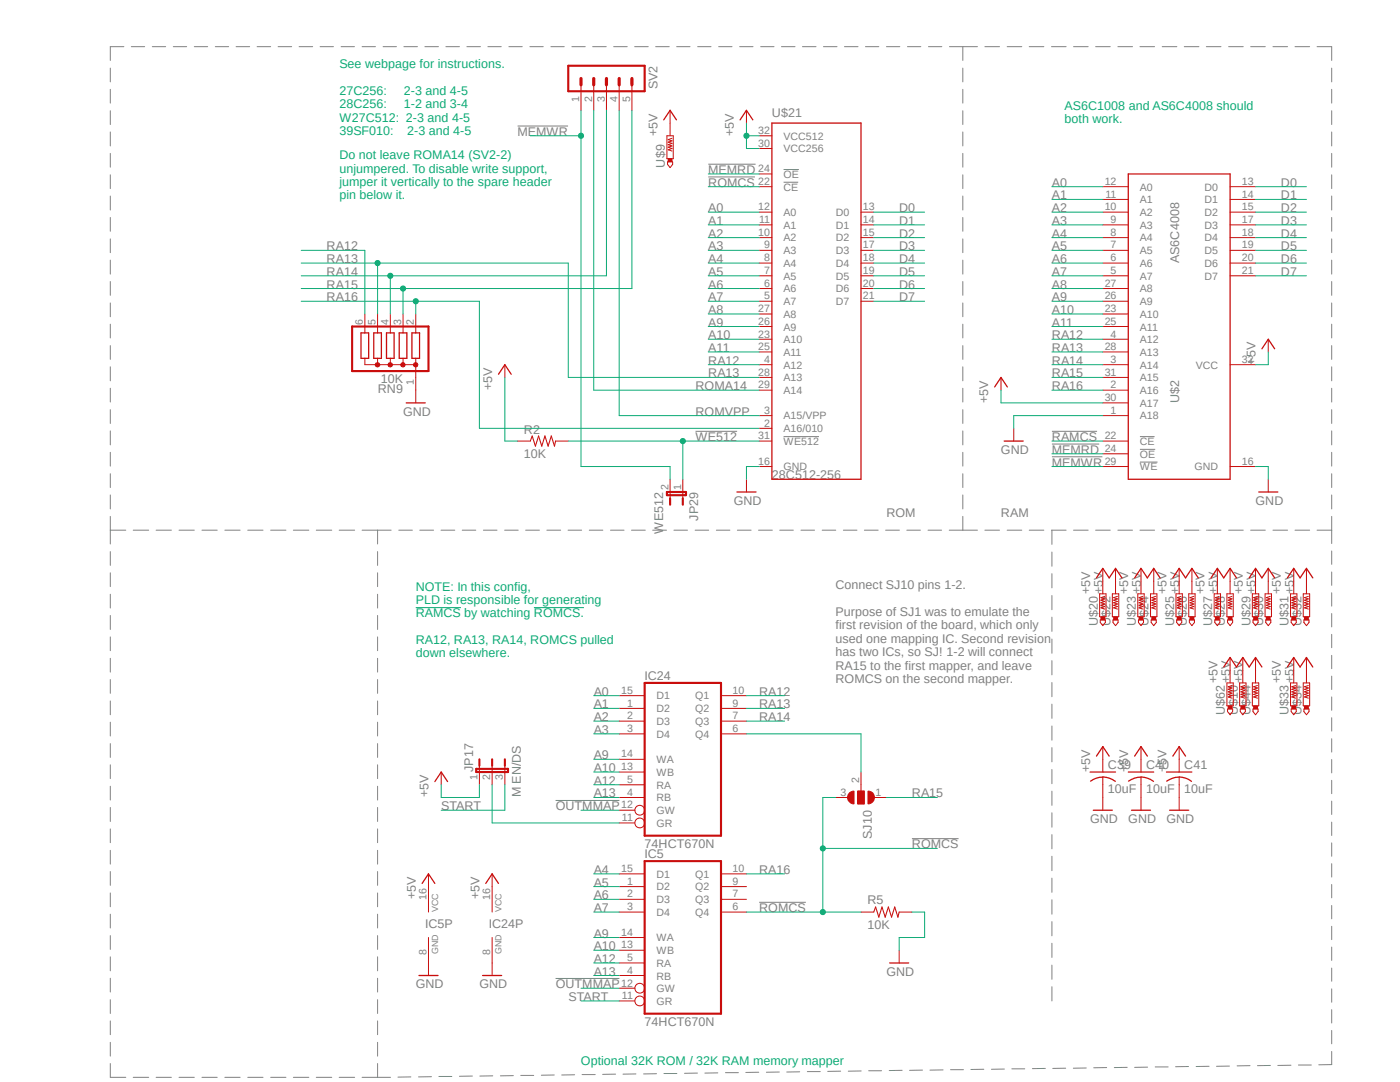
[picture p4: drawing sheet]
<svg xmlns="http://www.w3.org/2000/svg" width="279mm" height="216mm" viewBox="0 0 279 216" stroke-linecap="round" stroke-linejoin="round" font-family="sans-serif">
<path d="M21.9 9.2l244 205.9M265.9 9.2l-244 205.9" fill="none" stroke="#fff" stroke-width=".2"/>
<g fill="none" stroke="#808080" stroke-width=".2">
<path d="M22 13.6v2.7M22 17.8v2.8M24.7 9.3h-2.7v2.8M26.2 9.3h2.7M30.4 9.3h2.7M34.6 9.3h2.7M38.8 9.3h2.6M43 9.3h2.6M47.1 9.3h2.7M51.3 9.3h2.7M55.5 9.3h2.7M59.7 9.3h2.7"/>
<path d="M63.9 9.3h2.6M68.1 9.3h2.6M72.3 9.3h2.6M76.5 9.3h2.6M80.6 9.3h2.7M84.8 9.3h2.7M89 9.3h2.7M93.2 9.3h2.7M97.4 9.3h2.6M101.6 9.3h2.6M105.7 9.3h2.7M109.9 9.3h2.7"/>
<path d="M114.1 9.3h2.7M118.3 9.3h2.7M122.5 9.3h2.7M126.7 9.3h2.7M130.9 9.3h2.7M135 9.3h2.7M139.2 9.3h2.7M143.4 9.3h2.7M147.6 9.3h2.7M151.8 9.3h2.7M156 9.3h2.7M160.1 9.3h2.8"/>
<path d="M164.3 9.3h2.7M168.5 9.3h2.7M172.7 9.3h2.7M176.9 9.3h2.7M181.1 9.3h2.7M185.3 9.3h2.7M189.5 9.3h5.6M192.2 9.3v2.8M192.2 13.6v2.7M192.2 17.8v2.8M196.6 9.3h2.9M201 9.3h2.9"/>
<path d="M205.4 9.3h2.9M209.8 9.3h3M214.2 9.3h3M218.7 9.3h2.9M223.1 9.3h2.9M227.5 9.3h2.9M231.9 9.3h3M236.3 9.3h3M240.7 9.3h3M245.2 9.3h2.9M249.6 9.3h2.9M254 9.3h3"/>
<path d="M258.4 9.3h3M262.8 9.3h3v2.8M265.8 13.6v2.7M265.8 17.8v2.8M22 22.1v2.7M22 26.3v2.8M22 30.6v2.8M22 34.9v2.7M22 39.1v2.8M103.3 25.1h10.1M141.4 35.3h9.3M141.4 32.8h9.4"/>
<path d="M156.4 36.4h2.9M156.4 33.8h3M192.2 22.1v2.7M192.2 26.3v2.8M192.2 30.6v2.8M192.2 34.9v2.7M192.2 39.1v2.8M265.8 22.1v2.7M265.8 26.3v2.8M265.8 30.6v2.8M265.8 34.9v2.7M265.8 39.1v2.8"/>
<path d="M22 43.4v2.7M22 47.7v2.7M22 51.9v2.8M22 56.2v2.7M192.2 43.4v2.7M192.2 47.7v2.7M192.2 51.9v2.8M192.2 56.2v2.7M265.8 43.4v2.7M265.8 47.7v2.7M265.8 51.9v2.8M265.8 56.2v2.7"/>
<path d="M22 60.5v2.7M22 64.7v2.7M22 69v2.7M22 73.2v2.8M22 77.5v2.7M192.2 60.5v2.7M192.2 64.7v2.7M192.2 69v2.7M192.2 73.2v2.8M192.2 77.5v2.7M265.8 60.5v2.7M265.8 64.7v2.7"/>
<path d="M265.8 69v2.7M265.8 73.2v2.8M265.8 77.5v2.7M22 81.7v2.8M22 86v2.8M22 90.3v2.7M22 94.5v2.8M22 98.8v2.8M138.8 86.1h8.3M156.4 87.1h7M192.2 81.7v2.8M192.2 86v2.8"/>
<path d="M192.2 90.3v2.7M192.2 94.5v2.8M192.2 98.8v2.8M209.9 86.1h9M209.9 88.6h9.5M209.9 91.1h10.1M227.5 87.1h2.9M227.5 89.7h3M227.5 92.2h3.5M265.8 81.7v2.8M265.8 86v2.8M265.8 90.3v2.7"/>
<path d="M265.8 94.5v2.8M265.8 98.8v2.8M22 103v5.5M22 110.1v2.7M22 114.3v2.8M22 118.6v2.7M22 105.8h3.1M26.6 105.8h3.1M31.2 105.8h3M35.7 105.8h3.1M40.3 105.8h3M44.9 105.8h3"/>
<path d="M49.4 105.8h3.1M54 105.8h3.1M58.5 105.8h3.1M63.1 105.8h3.1M67.7 105.8h3.1M72.3 105.8h5.8M75.4 105.8v2.7M75.4 110.1v2.7M75.4 114.3v2.8M75.4 118.6v2.7M79.6 105.8h2.7M83.8 105.8h2.7"/>
<path d="M88 105.8h2.8M92.2 105.8h2.8M96.5 105.8h2.7M100.7 105.8h2.7M104.9 105.8h2.8M109.1 105.8h2.8M113.4 105.8h2.7M117.6 105.8h2.7M121.8 105.8h2.7M126 105.8h2.8M130.3 105.8h2.7M134.5 105.8h2.7"/>
<path d="M138.7 105.8h2.7M143 105.8h2.7M147.2 105.8h2.7M151.4 105.8h2.7M155.6 105.8h2.7M159.9 105.8h2.7M164.1 105.8h2.7M168.3 105.8h2.7M172.5 105.8h2.8M176.7 105.8h2.8M181 105.8h2.7M185.2 105.8h2.7"/>
<path d="M189.4 105.8h5.7M192.2 103v2.8M196.6 105.8h2.9M201 105.8h2.9M205.4 105.8h2.9M209.8 105.8h3M209.9 105.8v2.8M209.9 110.2v2.8M209.9 114.5v2.8M209.9 118.8v2.9M214.2 105.8h3M218.7 105.8h2.9"/>
<path d="M223.1 105.8h2.9M227.5 105.8h2.9M231.9 105.8h3M236.3 105.8h3M240.7 105.8h3M245.2 105.8h2.9M249.6 105.8h2.9M254 105.8h3M258.4 105.8h3M262.8 105.8h3M265.8 103v5.5M265.8 109.9v2.7"/>
<path d="M265.8 114.1v2.7M265.8 118.3v2.6M22 122.8v2.8M22 127.1v2.7M22 131.4v2.7M22 135.6v2.7M22 139.9v2.7M75.4 122.8v2.8M75.4 127.1v2.7M75.4 131.4v2.7M75.4 135.6v2.7M75.4 139.9v2.7"/>
<path d="M209.9 123.1v2.9M209.9 127.5v2.8M209.9 131.8v2.9M209.9 136.2v2.8M265.8 122.4v2.7M265.8 126.6v2.6M265.8 130.8v2.6M265.8 134.9v2.7M265.8 139.1v2.6M22 144.1v2.8M22 148.4v2.7M22 152.6v2.8"/>
<path d="M22 156.9v2.7M75.4 144.1v2.8M75.4 148.4v2.7M75.4 152.6v2.8M75.4 156.9v2.7M110.9 159.7h12.7M209.9 140.5v2.8M209.9 144.9v2.8M209.9 149.2v2.8M209.9 153.5v2.9M209.9 157.9v2.8M265.8 143.2v2.7"/>
<path d="M265.8 147.4v2.7M265.8 151.6v2.6M265.8 155.7v2.7M265.8 159.9v2.6M22 161.1v2.8M22 165.4v2.7M22 169.7v2.7M22 173.9v2.8M22 178.2v2.7M75.4 161.1v2.8M75.4 165.4v2.7M75.4 169.7v2.7"/>
<path d="M75.4 173.9v2.8M75.4 178.2v2.7M182 167.3h9.3M209.9 162.2v2.9M209.9 166.5v2.9M209.9 170.9v2.8M209.9 175.2v2.9M209.9 179.5v2.9M265.8 164v2.7M265.8 168.2v2.7M265.8 172.3v2.7M265.8 176.5v2.7"/>
<path d="M22 182.4v2.8M22 186.7v2.7M22 190.9v2.8M22 195.2v2.8M22 199.5v2.7M75.4 182.4v2.8M75.4 186.7v2.7M75.4 190.9v2.8M75.4 195.2v2.8M75.4 199.5v2.7M110.9 195.2h12.7M151.5 180h9.3"/>
<path d="M209.9 183.9v2.8M209.9 188.2v2.9M209.9 192.6v2.8M209.9 196.9v2.8M265.8 180.7v2.6M265.8 184.8v2.7M265.8 189v2.6M265.8 193.2v2.6M265.8 197.3v2.7M22 212.2v2.8h3.1M22 203.7v2.8M22 208v2.7"/>
<path d="M26.6 215h3.1M31.2 215h3M35.7 215h3.1M40.3 215h3M44.9 215h3M49.4 215h3.1M54 215h3.1M58.5 215h3.1M63.1 215h3.1M67.7 215h3.1M72.3 215h5.6M75.4 203.7v2.8"/>
<path d="M75.4 208v2.7M75.4 212.2v2.8M82 214.9h-2.6M86.1 214.8l-2.6 .1M87.6 214.8h2.6M94.3 214.7l-2.6 .1M98.3 214.7h-2.5M102.4 214.6l-2.5 .1M103.9 214.6h2.6M110.6 214.5h-2.6M114.7 214.5h-2.6M116.2 214.4h2.6"/>
<path d="M122.9 214.3l-2.6 .1M126.9 214.3h-2.6M131 214.2l-2.6 .1M132.5 214.2h2.6M139.2 214.1l-2.6 .1M143.3 214.1h-2.6M144.8 214h2.6M151.4 214h-2.6M155.5 213.9l-2.5 .1M159.6 213.9h-2.6M161.1 213.8h2.6M167.8 213.7l-2.6 .1"/>
<path d="M171.9 213.7h-2.6M173.4 213.7h2.5M180 213.6h-2.5M184.1 213.5l-2.6 .1M188.2 213.5h-2.6M189.7 213.4h2.6M196.3 213.4h-2.5M200.4 213.3l-2.5 .1M201.9 213.3h2.6M208.6 213.2h-2.6M212.7 213.1l-2.6 .1M216.8 213.1h-2.6"/>
<path d="M220.9 213l-2.6 .1M225 213h-2.6M229 212.9l-2.6 .1M230.5 212.9h2.6M237.2 212.8l-2.6 .1M241.3 212.8h-2.6M245.4 212.7l-2.6 .1M249.5 212.6l-2.6 .1M253.5 212.6h-2.5M257.6 212.6h-2.6M259.1 212.5h2.6M265.8 209.8v2.6l-2.6 .1"/>
<path d="M265.8 201.5v2.6M265.8 205.6v2.7"/>
</g>
<g fill="none" stroke="#c90d0c" stroke-width=".2">
<path d="M116 16.9v5.1M118.5 16.9v5.1M121 16.9v5.1M123.6 16.9v5.1M126.1 16.9v5.1M149 22v2.6M151.5 37.3h2.6M151.5 34.7h2.6M151.5 27.1h2.6M151.5 29.6h2.6M220.1 37.3h5.1M220.1 39.8h5.1"/>
<path d="M245.5 37.3h5.1M245.5 39.8h5.1M151.5 42.3h2.6M151.5 44.9h2.6M151.5 47.4h2.6M151.5 50h2.6M151.5 52.5h2.6M151.5 55h2.6M151.5 57.6h2.6M171.8 42.3h2.6M171.8 44.9h2.6M171.8 47.4h2.6"/>
<path d="M171.8 50h2.6M171.8 52.5h2.6M171.8 55h2.6M171.8 57.6h2.6M220.1 42.3h5.1M220.1 44.9h5.1M220.1 47.4h5.1M220.1 50h5.1M220.1 52.5h5.1M220.1 55h5.1M220.1 57.6h5.1M245.5 42.3h5.1"/>
<path d="M245.5 44.9h5.1M245.5 47.4h5.1M245.5 50h5.1M245.5 52.5h5.1M245.5 55h5.1M100.8 72.8v2.5M151.5 60.1h2.6M151.5 62.7h2.6M151.5 65.2h2.6M151.5 67.7h2.6M151.5 70.2h2.6M151.5 72.8h2.6"/>
<path d="M151.5 75.3h2.6M151.5 77.9h2.6M171.8 60.1h2.6M199.8 75.3v2.6M220.1 60.1h5.1M220.1 62.7h5.1M220.1 65.2h5.1M220.1 67.7h5.1M220.1 70.2h5.1M220.1 72.8h5.1M220.1 75.3h5.1M220.1 77.9h5.1"/>
<path d="M245.5 72.8h5.1M253.1 67.7v2.5M133.7 95.6v3.8M136.3 95.6v3.8M149 95.6v2.6M151.5 82.9h2.6M151.5 88h2.6M151.5 93.1h2.6M151.5 85.5h2.6M202.3 85.5v2.5M220.1 80.4h5.1M220.1 82.9h5.1"/>
<path d="M220.1 88h5.1M220.1 90.6h5.1M220.1 93.1h5.1M245.5 93.1h5.1M253.1 95.6v2.6M219.5 118.5h1.2v4.6h-1.2zM220.5 119l-.8 .3 .8 .2-.8 .3 .8 .2-.8 .3 .8 .2-.8 .3 .8 .2-.8 .3 .8 .2M219.6 123.7h1v.5l-.5 .6-.5-.6z"/>
</g>
<path d="M147.7 23.9l1.3-1.9 1.2 1.9M154.1 24.6h17.7v71h-17.7zM225.2 34.7h20.3v60.9h-20.3zM99.5 74.7l1.3-1.9 1.2 1.9M198.5 77.2l1.3-1.9 1.2 1.9M251.8 69.6l1.3-1.9 1.3 1.9M147.1 98.2h3.8M200.4 88h3.8M251.2 98.2h3.8" fill="none" stroke="#c90d0c" stroke-width=".25"/>
<path d="M113.4 13.1h15.3v5.1h-15.3zM133.1 98.2h3.8v.6h-3.8zM133.7 99.4v1.3M136.3 99.4v1.3" fill="none" stroke="#c90d0c" stroke-width=".42"/>
<path d="M116 15.7v1.2M118.5 15.7v1.2M121 15.7v1.2M123.6 15.7v1.2M126.1 15.7v1.2" fill="none" stroke="#c90d0c" stroke-width=".63"/>
<path d="M219.7 123.1h.8v.6h-.8z" fill-rule="evenodd" fill="#c90d0c"/>
<path d="M220.1 113.4v5.1M222 118.5h1.3v4.6h-1.3zM223 119l-.8 .3 .8 .2-.8 .3 .8 .2-.8 .3 .8 .2-.8 .3 .8 .2-.8 .3 .8 .2M219.7 123.1h.8v.6h-.8zM222.1 123.7h1v.5l-.5 .6-.5-.6z" fill="none" stroke="#c90d0c" stroke-width=".2"/>
<path d="M218.8 115.3l1.3-1.9 1.3 1.9" fill="none" stroke="#c90d0c" stroke-width=".25"/>
<path d="M222.2 123.1h.8v.6h-.8z" fill-rule="evenodd" fill="#c90d0c"/>
<path d="M222.6 113.4v5.1M227.1 118.5h1.2v4.6h-1.2zM228.1 119l-.8 .3 .8 .2-.8 .3 .8 .2-.8 .3 .8 .2-.8 .3 .8 .2-.8 .3 .8 .2M222.2 123.1h.8v.6h-.8zM227.2 123.7h1v.5l-.5 .6-.5-.6z" fill="none" stroke="#c90d0c" stroke-width=".2"/>
<path d="M221.4 115.3l1.2-1.9 1.3 1.9" fill="none" stroke="#c90d0c" stroke-width=".25"/>
<path d="M227.3 123.1h.8v.6h-.8z" fill-rule="evenodd" fill="#c90d0c"/>
<path d="M227.7 113.4v5.1M229.6 118.5h1.3v4.6h-1.3zM230.6 119l-.7 .3 .7 .2-.7 .3 .7 .2-.7 .3 .7 .2-.7 .3 .7 .2-.7 .3 .7 .2M227.3 123.1h.8v.6h-.8zM229.7 123.7h1.1v.5l-.5 .6-.6-.6z" fill="none" stroke="#c90d0c" stroke-width=".2"/>
<path d="M226.4 115.3l1.3-1.9 1.3 1.9" fill="none" stroke="#c90d0c" stroke-width=".25"/>
<path d="M229.9 123.1h.7v.6h-.7z" fill-rule="evenodd" fill="#c90d0c"/>
<path d="M230.3 113.4v5.1M234.7 118.5h1.3v4.6h-1.3zM235.7 119l-.8 .3 .8 .2-.8 .3 .8 .2-.8 .3 .8 .2-.8 .3 .8 .2-.8 .3 .8 .2M229.9 123.1h.7v.6h-.7zM234.8 123.7h1v.5l-.5 .6-.5-.6z" fill="none" stroke="#c90d0c" stroke-width=".2"/>
<path d="M229 115.3l1.3-1.9 1.2 1.9" fill="none" stroke="#c90d0c" stroke-width=".25"/>
<path d="M234.9 123.1h.8v.6h-.8z" fill-rule="evenodd" fill="#c90d0c"/>
<path d="M235.3 113.4v5.1M237.2 118.5h1.3v4.6h-1.3zM238.3 119l-.8 .3 .8 .2-.8 .3 .8 .2-.8 .3 .8 .2-.8 .3 .8 .2-.8 .3 .8 .2M234.9 123.1h.8v.6h-.8zM237.4 123.7h1v.5l-.5 .6-.5-.6z" fill="none" stroke="#c90d0c" stroke-width=".2"/>
<path d="M234.1 115.3l1.2-1.9 1.3 1.9" fill="none" stroke="#c90d0c" stroke-width=".25"/>
<path d="M237.5 123.1h.8v.6h-.8z" fill-rule="evenodd" fill="#c90d0c"/>
<path d="M237.9 113.4v5.1M242.3 118.5h1.3v4.6h-1.3zM243.3 119l-.7 .3 .7 .2-.7 .3 .7 .2-.7 .3 .7 .2-.7 .3 .7 .2-.7 .3 .7 .2M237.5 123.1h.8v.6h-.8zM242.4 123.7h1.1v.5l-.5 .6-.6-.6z" fill="none" stroke="#c90d0c" stroke-width=".2"/>
<path d="M236.6 115.3l1.3-1.9 1.2 1.9" fill="none" stroke="#c90d0c" stroke-width=".25"/>
<path d="M242.6 123.1h.7v.6h-.7z" fill-rule="evenodd" fill="#c90d0c"/>
<path d="M243 113.4v5.1M244.9 118.5h1.2v4.6h-1.2zM245.9 119l-.8 .3 .8 .2-.8 .3 .8 .2-.8 .3 .8 .2-.8 .3 .8 .2-.8 .3 .8 .2M242.6 123.1h.7v.6h-.7zM245 123.7h1v.5l-.5 .6-.5-.6z" fill="none" stroke="#c90d0c" stroke-width=".2"/>
<path d="M241.7 115.3l1.3-1.9 1.2 1.9" fill="none" stroke="#c90d0c" stroke-width=".25"/>
<path d="M245.1 123.1h.8v.6h-.8z" fill-rule="evenodd" fill="#c90d0c"/>
<path d="M245.5 113.4v5.1M249.9 118.5h1.3v4.6h-1.3zM251 119l-.8 .3 .8 .2-.8 .3 .8 .2-.8 .3 .8 .2-.8 .3 .8 .2-.8 .3 .8 .2M245.1 123.1h.8v.6h-.8zM250.1 123.7h1v.5l-.5 .6-.5-.6z" fill="none" stroke="#c90d0c" stroke-width=".2"/>
<path d="M244.2 115.3l1.3-1.9 1.3 1.9" fill="none" stroke="#c90d0c" stroke-width=".25"/>
<path d="M250.2 123.1h.8v.6h-.8z" fill-rule="evenodd" fill="#c90d0c"/>
<path d="M250.6 113.4v5.1M252.5 118.5h1.2v4.6h-1.2zM253.5 119l-.8 .3 .8 .2-.8 .3 .8 .2-.8 .3 .8 .2-.8 .3 .8 .2-.8 .3 .8 .2M250.2 123.1h.8v.6h-.8zM252.6 123.7h1v.5l-.5 .6-.5-.6z" fill="none" stroke="#c90d0c" stroke-width=".2"/>
<path d="M249.3 115.3l1.3-1.9 1.2 1.9" fill="none" stroke="#c90d0c" stroke-width=".25"/>
<path d="M252.7 123.1h.8v.6h-.8z" fill-rule="evenodd" fill="#c90d0c"/>
<path d="M253.1 113.4v5.1M257.6 118.5h1.2v4.6h-1.2zM258.6 119l-.8 .3 .8 .2-.8 .3 .8 .2-.8 .3 .8 .2-.8 .3 .8 .2-.8 .3 .8 .2M252.7 123.1h.8v.6h-.8zM257.7 123.7h1v.5l-.5 .6-.5-.6zM220.1 149v5.1M220.1 155.1v6.6M227.7 149v5.1M227.7 155.1v6.6M235.3 149v5.1M235.3 155.1v6.6" fill="none" stroke="#c90d0c" stroke-width=".2"/>
<g fill="none" stroke="#c90d0c" stroke-width=".25">
<path d="M251.8 115.3l1.3-1.9 1.3 1.9M217.6 154.1h5M218.8 150.9l1.3-1.9 1.3 1.9M220.1 155a4.5 4.5 0 0 1 2.5 .9M220.1 155.1a4.1 4.1 0 0 0-2.5 .8M225.2 154.1h5.1M226.4 150.9l1.3-1.9 1.3 1.9M227.7 155a4.5 4.5 0 0 1 2.5 .9M227.7 155.1a4.4 4.4 0 0 0-2.5 .8M232.8 154.1h5.1M234.1 150.9l1.2-1.9 1.3 1.9M235.3 155a4.2 4.2 0 0 1 2.5 .9"/>
<path d="M235.3 155.1a4.4 4.4 0 0 0-2.5 .8M218.2 161.7h3.8M225.8 161.7h3.8M233.4 161.7h3.8"/>
</g>
<path d="M257.8 123.1h.8v.6h-.8z" fill-rule="evenodd" fill="#c90d0c"/>
<path d="M258.2 113.4v5.1M260.1 118.5h1.3v4.6h-1.3zM261.1 119l-.8 .3 .8 .2-.8 .3 .8 .2-.8 .3 .8 .2-.8 .3 .8 .2-.8 .3 .8 .2M257.8 123.1h.8v.6h-.8zM260.2 123.7h1v.5l-.5 .6-.5-.6z" fill="none" stroke="#c90d0c" stroke-width=".2"/>
<path d="M256.9 115.3l1.3-1.9 1.3 1.9" fill="none" stroke="#c90d0c" stroke-width=".25"/>
<path d="M260.3 123.1h.8v.6h-.8z" fill-rule="evenodd" fill="#c90d0c"/>
<path d="M260.7 113.4v5.1M257.6 136.3h1.2v4.5h-1.2zM258.6 136.8l-.8 .2 .8 .3-.8 .2 .8 .3-.8 .2 .8 .3-.8 .3 .8 .2-.8 .3 .8 .2M260.3 123.1h.8v.6h-.8zM257.7 141.5h1v.5l-.5 .6-.5-.6z" fill="none" stroke="#c90d0c" stroke-width=".2"/>
<path d="M259.5 115.3l1.2-1.9 1.3 1.9" fill="none" stroke="#c90d0c" stroke-width=".25"/>
<path d="M257.8 140.8h.8v.6h-.8z" fill-rule="evenodd" fill="#c90d0c"/>
<path d="M258.2 131.2v5.1M260.1 136.3h1.3v4.5h-1.3zM261.1 136.8l-.8 .2 .8 .3-.8 .2 .8 .3-.8 .2 .8 .3-.8 .3 .8 .2-.8 .3 .8 .2M257.8 140.8h.8v.6h-.8zM260.2 141.5h1v.5l-.5 .6-.5-.6z" fill="none" stroke="#c90d0c" stroke-width=".2"/>
<path d="M256.9 133.1l1.3-1.9 1.3 1.9" fill="none" stroke="#c90d0c" stroke-width=".25"/>
<path d="M260.3 140.8h.8v.6h-.8z" fill-rule="evenodd" fill="#c90d0c"/>
<path d="M133.1 27.1h1.3v4.6h-1.3zM133.2 32.3h1v.5l-.5 .6-.5-.6zM134.1 27.6l-.8 .3 .8 .2-.8 .3 .8 .2-.8 .3 .8 .2-.8 .3 .8 .2-.8 .3 .8 .2M83 77.9v2.5M103.3 88h2.5M110.9 88h2.5M260.7 131.2v5.1M260.3 140.8h.8v.6h-.8z" fill="none" stroke="#c90d0c" stroke-width=".2"/>
<path d="M81.1 80.4h3.8M259.5 133.1l1.2-1.9 1.3 1.9" fill="none" stroke="#c90d0c" stroke-width=".25"/>
<path d="M105.8 88l.4-1 .6 2 .7-2 .6 2 .7-2 .6 2 .6-2 .7 2 .2-1" fill="none" stroke="#c90d0c" stroke-width=".21"/>
<path d="M133.3 31.7h.8v.6h-.8z" fill-rule="evenodd" fill="#c90d0c"/>
<g fill="none" stroke="#c90d0c" stroke-width=".2">
<path d="M133.3 31.7h.8v.6h-.8zM133.7 22v5.1M72.8 71.5v1.3h10.2M72.8 65.2v1.2M75.4 65.2v1.2M75.4 71.5v1.3M77.9 65.2v1.2M77.9 71.5v1.3M80.4 65.2v1.2M80.4 71.5v1.3M83 65.2v1.2M83 71.5v3.8"/>
<path d="M123.6 138.8h5.1M143.9 138.8h5.1M123.6 141.4h5.1M123.6 143.9h5.1M123.6 146.4h5.1M123.6 159.1h5.1M123.6 156.6h5.1M123.6 154.1h5.1M123.6 151.5h5.1M143.9 141.4h5.1M143.9 143.9h5.1M143.9 146.4h5.1"/>
<path d="M123.6 164.2h3.1M123.6 161.7h3.1"/>
<circle cx="127.7" cy="161.7" r=".98"/>
<circle cx="127.7" cy="164.2" r=".98"/>
</g>
<path d="M132.5 23.9l1.2-1.9 1.3 1.9M72.1 66.4h1.5v5.1h-1.5zM74.6 66.4h1.5v5.1h-1.5zM77.1 66.4h1.6v5.1h-1.6zM79.7 66.4h1.5v5.1h-1.5zM82.2 66.4h1.5v5.1h-1.5z" fill="none" stroke="#c90d0c" stroke-width=".25"/>
<path d="M70.3 65.2h15.2v8.8h-15.2zM128.7 136.3h15.2v30.5h-15.2z" fill="none" stroke="#c90d0c" stroke-width=".42"/>
<path d="M75 72.5l.4-.2 .2 .2 .2 .3-.2 .3-.2 .1-.4-.1-.1-.3h.5h-.5z" fill-rule="evenodd" fill="#c90d0c"/>
<path d="M75 72.5l.4-.2 .2 .2 .2 .3-.2 .3-.2 .1-.4-.1-.1-.3h.5h-.5z" fill="none" stroke="#c90d0c" stroke-width=".2"/>
<path d="M77.6 72.5l.3-.2 .3 .2 .2 .3-.2 .3-.3 .1-.3-.1-.2-.3h.5h-.5z" fill-rule="evenodd" fill="#c90d0c"/>
<path d="M77.6 72.5l.3-.2 .3 .2 .2 .3-.2 .3-.3 .1-.3-.1-.2-.3h.5h-.5z" fill="none" stroke="#c90d0c" stroke-width=".2"/>
<path d="M80.1 72.5l.3-.2 .3 .2 .2 .3-.2 .3-.3 .1-.3-.1-.1-.3h.5h-.5z" fill-rule="evenodd" fill="#c90d0c"/>
<path d="M80.1 72.5l.3-.2 .3 .2 .2 .3-.2 .3-.3 .1-.3-.1-.1-.3h.5h-.5z" fill="none" stroke="#c90d0c" stroke-width=".2"/>
<path d="M82.6 72.5l.4-.2 .3 .2 .1 .3-.1 .3-.3 .1-.4-.1-.1-.3h.5h-.5z" fill-rule="evenodd" fill="#c90d0c"/>
<g fill="none" stroke="#c90d0c" stroke-width=".2">
<path d="M72.8 62.7v2.5M75.4 62.7v2.5M77.9 62.7v2.5M80.4 62.7v2.5M82.6 72.5l.4-.2 .3 .2 .1 .3-.1 .3-.3 .1-.4-.1-.1-.3h.5h-.5zM83 62.7v2.5M83 75.3v2.6M247.4 136.3h1.3v4.5h-1.3zM248.4 136.8l-.8 .2 .8 .3-.8 .2 .8 .3-.8 .2 .8 .3-.8 .3 .8 .2-.8 .3 .8 .2M88.1 154.1v2.5M95.7 152.8v3.8M98.2 152.8v3.8"/>
<path d="M100.8 152.8v3.8M247.5 141.5h1v.5l-.5 .6-.5-.6zM98.2 174.4v7.6M98.2 187.1v7.5M171.8 182h2.6M179.5 182h2.5M179.5 189.6v2.6"/>
</g>
<path d="M95 153.4h6.4v.7h-6.4zM95.7 151.5v1.3M98.2 151.5v1.3M100.8 151.5v1.3" fill="none" stroke="#c90d0c" stroke-width=".42"/>
<path d="M86.8 156l1.3-1.9 1.2 1.9M96.9 176.3l1.3-1.9 1.3 1.9M96.3 194.6h3.8M177.5 192.2h3.9" fill="none" stroke="#c90d0c" stroke-width=".25"/>
<path d="M174.4 182l.4-1 .6 2 .6-2 .7 2 .6-2 .6 2 .7-2 .6 2 .3-1" fill="none" stroke="#c90d0c" stroke-width=".21"/>
<path d="M247.6 140.8h.8v.6h-.8z" fill-rule="evenodd" fill="#c90d0c"/>
<path d="M248 131.2v5.1M249.9 136.3h1.3v4.5h-1.3zM251 136.8l-.8 .2 .8 .3-.8 .2 .8 .3-.8 .2 .8 .3-.8 .3 .8 .2-.8 .3 .8 .2M247.6 140.8h.8v.6h-.8zM250.1 141.5h1v.5l-.5 .6-.5-.6z" fill="none" stroke="#c90d0c" stroke-width=".2"/>
<path d="M246.8 133.1l1.2-1.9 1.3 1.9" fill="none" stroke="#c90d0c" stroke-width=".25"/>
<path d="M250.2 140.8h.8v.6h-.8z" fill-rule="evenodd" fill="#c90d0c"/>
<path d="M244.9 136.3h1.2v4.5h-1.2zM245.9 136.8l-.8 .2 .8 .3-.8 .2 .8 .3-.8 .2 .8 .3-.8 .3 .8 .2-.8 .3 .8 .2M250.6 131.2v5.1M245 141.5h1v.5l-.5 .6-.5-.6zM250.2 140.8h.8v.6h-.8z" fill="none" stroke="#c90d0c" stroke-width=".2"/>
<path d="M249.3 133.1l1.3-1.9 1.2 1.9" fill="none" stroke="#c90d0c" stroke-width=".25"/>
<path d="M245.1 140.8h.8v.6h-.8z" fill-rule="evenodd" fill="#c90d0c"/>
<g fill="none" stroke="#c90d0c" stroke-width=".2">
<path d="M245.5 131.2v5.1M245.1 140.8h.8v.6h-.8zM123.6 176.9h5.1M123.6 179.5h5.1M123.6 174.4h5.1M143.9 176.9h5.1M143.9 179.5h5.1M143.9 174.4h5.1M123.6 182h5.1M123.6 194.6h5.1M123.6 192.2h5.1M123.6 199.7h3.1"/>
<path d="M123.6 197.2h3.1M123.6 189.6h5.1M123.6 187.1h5.1M143.9 182h5.1"/>
<circle cx="127.7" cy="199.7" r=".98"/>
<circle cx="127.7" cy="197.2" r=".98"/>
</g>
<path d="M244.2 133.1l1.3-1.9 1.3 1.9" fill="none" stroke="#c90d0c" stroke-width=".25"/>
<path d="M128.7 171.8h15.2v30.5h-15.2z" fill="none" stroke="#c90d0c" stroke-width=".42"/>
<path d="M169.5 158.2l.9-.3v2.5a1.27 1.27 0 0 1-1.2-.8 1.27 1.27 0 0 1 .3-1.4z" fill-rule="evenodd" fill="#c90d0c"/>
<path d="M169.5 158.2l.9-.3v2.5a1.27 1.27 0 0 1-1.2-.8 1.27 1.27 0 0 1 .3-1.4z" fill="none" stroke="#c90d0c" stroke-width=".2"/>
<path d="M173.2 157.9a1.27 1.27 0 0 1 1.3 1.2 1.27 1.27 0 0 1-1.3 1.3z" fill-rule="evenodd" fill="#c90d0c"/>
<path d="M171.2 157.9h1.3v2.5h-1.3zM171.8 156.6v1.3M173.2 157.9a1.27 1.27 0 0 1 1.3 1.2 1.27 1.27 0 0 1-1.3 1.3z" fill="none" stroke="#c90d0c" stroke-width=".2"/>
<path d="M171.2 157.9h1.3v2.5h-1.3z" fill-rule="evenodd" fill="#c90d0c"/>
<path d="M166.8 159.1h2.5M171.2 157.9h1.3v2.5h-1.3zM171.8 154.1v2.5M174.4 159.1h2.5M85.5 174.4v7.6M85.5 187.1v7.5" fill="none" stroke="#c90d0c" stroke-width=".2"/>
<path d="M84.2 176.3l1.3-1.9 1.3 1.9M83.6 194.6h3.8" fill="none" stroke="#c90d0c" stroke-width=".25"/>
<g fill="none" stroke="#0dab76" stroke-width=".2">
<path d="M118.5 22v55.9h33M123.6 22v60.9h27.9M149 27.1h2.5M149 24.6v5h2.5M209.9 37.3h10.2M209.9 39.8h10.2M250.6 37.3h10.1M250.6 39.8h10.1M141.4 42.3h10.1M141.4 44.9h10.1M141.4 47.4h10.1M141.4 50h10.1"/>
<path d="M141.4 52.5h10.1M141.4 55h10.1M141.4 57.6h10.1M174.4 42.3h10.1M174.4 44.9h10.1M174.4 47.4h10.1M174.4 50h10.1M174.4 52.5h10.1M174.4 55h10.1M174.4 57.6h10.1M209.9 42.3h10.2M209.9 44.9h10.2"/>
<path d="M209.9 47.4h10.2M209.9 50h10.2M209.9 52.5h10.2M209.9 55h10.2M209.9 57.6h10.2M250.6 42.3h10.1M250.6 44.9h10.1M250.6 47.4h10.1M250.6 50h10.1M250.6 52.5h10.1M250.6 55h10.1M100.8 75.3v12.7h2.5"/>
<path d="M141.4 60.1h10.1M141.4 62.7h10.1M141.4 65.2h10.1M141.4 67.7h10.1M141.4 70.2h10.1M174.4 60.1h10.1M199.8 77.9v2.5h20.3M209.9 60.1h10.2M209.9 62.7h10.2M209.9 65.2h10.2M253.1 70.2v2.6h-2.5M209.9 88h10.2"/>
<path d="M83 121.2h9M106.6 121.2h9.9M118.5 138.8h5.1M118.5 141.4h5.1M118.5 143.9h5.1M118.5 146.4h5.1M118.5 151.5h5.1M118.5 154.1h5.1M118.5 156.6h5.1M118.5 174.4h5.1M118.5 176.9h5.1M118.5 179.5h5.1"/>
<path d="M118.5 182h5.1M118.5 187.1h5.1M118.5 189.6h5.1M118.5 192.2h5.1"/>
</g>
<circle cx="149" cy="27.1" r=".51" fill="#0dab76"/>
<g fill="none" stroke="#0dab76" stroke-width=".2">
<path d="M141.4 37.3h10.1M151.5 93.1h-2.5v2.5M220.1 82.9h-17.8v2.6M250.6 93.1h2.5v2.5M88.1 156.6v2.5h7.6v-2.5M166.8 159.1h-2.6v22.9M149 182h22.8M182 182h2.5v5.1h-5v2.5"/>
<circle cx="149" cy="27.1" r=".51"/>
</g>
<circle cx="164.2" cy="182" r=".51" fill="#0dab76"/>
<g fill="none" stroke="#0dab76" stroke-width=".2">
<path d="M164.2 169.3h22.9"/>
<circle cx="164.2" cy="182" r=".51"/>
</g>
<circle cx="164.2" cy="169.3" r=".51" fill="#0dab76"/>
<g fill="none" stroke="#0dab76" stroke-width=".2">
<path d="M113.4 88h38.1M136.3 88v7.6"/>
<circle cx="164.2" cy="169.3" r=".51"/>
</g>
<circle cx="136.3" cy="88" r=".51" fill="#0dab76"/>
<g fill="none" stroke="#0dab76" stroke-width=".2">
<path d="M60.1 60.1h35.6v25.4h55.8M83 60.1v2.6"/>
<circle cx="136.3" cy="88" r=".51"/>
</g>
<circle cx="83" cy="60.1" r=".51" fill="#0dab76"/>
<g fill="none" stroke="#0dab76" stroke-width=".2">
<path d="M105.8 27.1h10.2M116 22v71.1h17.7v2.5M141.4 34.7h10.1M209.9 77.9h10.2M209.9 90.6h10.2M209.9 93.1h10.2M149 174.4h7.6"/>
<circle cx="83" cy="60.1" r=".51"/>
</g>
<circle cx="115.9" cy="27.1" r=".51" fill="#0dab76"/>
<g fill="none" stroke="#0dab76" stroke-width=".2">
<path d="M60.1 52.5h53.3v22.8h38.1M75.4 52.5v10.2"/>
<circle cx="115.9" cy="27.1" r=".51"/>
</g>
<circle cx="75.3" cy="52.5" r=".51" fill="#0dab76"/>
<g fill="none" stroke="#0dab76" stroke-width=".2">
<path d="M121 22v33h-60.9M77.9 55v7.7M209.9 70.2h10.2M209.9 72.8h10.2M149 141.4h7.6"/>
<circle cx="75.3" cy="52.5" r=".51"/>
</g>
<circle cx="77.9" cy="55" r=".51" fill="#0dab76"/>
<g fill="none" stroke="#0dab76" stroke-width=".2">
<path d="M126.1 22v35.6h-66M80.4 57.6v5.1M209.9 75.3h10.2M149 143.9h7.6"/>
<circle cx="77.9" cy="55" r=".51"/>
</g>
<circle cx="80.4" cy="57.6" r=".51" fill="#0dab76"/>
<g fill="none" stroke="#0dab76" stroke-width=".2">
<path d="M60.1 50h12.7v12.7M141.4 72.8h10.1M209.9 67.7h10.2M149 138.8h7.6M98.2 156.6v7.6h25.4M100.8 156.6v5.1h-12.7M118.5 159.1h5.1M149 146.4h22.8v7.7M176.9 159.1h10.2M116 161.7h7.6M116 197.2h7.6M116 199.7h7.6"/>
<path d="M118.5 194.6h5.1"/>
<circle cx="80.4" cy="57.6" r=".51"/>
</g>
<g font-size="2.5" fill="#0dab76">
<text x="67.7" y="13.6">See webpage for instructions.</text>
<text x="67.7" y="19">27C256:</text>
<text x="67.7" y="21.6">28C256:</text>
<text x="80.6" y="19">2-3 and 4-5</text>
<text x="80.6" y="21.6">1-2 and 3-4</text>
<text x="212.5" y="21.9">AS6C1008 and AS6C4008 should</text>
<text x="67.7" y="24.3">W27C512: 2-3 and 4-5</text>
<text x="67.7" y="27">39SF010:</text>
<text x="81.3" y="27">2-3 and 4-5</text>
<text x="212.5" y="24.6">both work.</text>
<text x="67.7" y="31.8">Do not leave ROMA14 (SV2-2)</text>
<text x="67.7" y="34.5">unjumpered. To disable write support,</text>
<text x="67.7" y="39.8">pin below it.</text>
<text x="67.7" y="37.1">jumper it vertically to the spare header</text>
<text x="83" y="117.9">NOTE: In this config,</text>
<text x="83" y="120.5">PLD is responsible for generating</text>
<text x="83" y="123.2">RAMCS by watching ROMCS.</text>
<text x="83" y="128.5">RA12, RA13, RA14, ROMCS pulled</text>
<text x="83" y="131.2">down elsewhere.</text>
<text x="116" y="212.4">Optional 32K ROM / 32K RAM memory mapper</text>
</g>
<g font-size="2.5" fill="#808080">
<text x="131.2" y="17.8" transform="rotate(-90 131.2 17.8)">SV2</text>
<text x="154.1" y="23.3">U$21</text>
<text x="103.3" y="27.1">MEMWR</text>
<text x="131.2" y="27.1" transform="rotate(-90 131.2 27.1)">+5V</text>
<text x="146.4" y="27.1" transform="rotate(-90 146.4 27.1)">+5V</text>
<text x="132.7" y="33.4" transform="rotate(-90 132.7 33.4)">U$9</text>
<text x="141.4" y="34.7">MEMRD</text>
<text x="141.4" y="37.3">ROMCS</text>
<text x="209.9" y="37.3">A0</text>
<text x="209.9" y="39.8">A1</text>
<text x="255.7" y="37.3">D0</text>
<text x="255.7" y="39.8">D1</text>
<text x="141.4" y="42.3">A0</text>
<text x="141.4" y="44.9">A1</text>
<text x="141.4" y="47.4">A2</text>
<text x="179.5" y="42.3">D0</text>
<text x="179.5" y="44.9">D1</text>
<text x="179.5" y="47.4">D2</text>
<text x="209.9" y="42.3">A2</text>
<text x="209.9" y="44.9">A3</text>
<text x="209.9" y="47.4">A4</text>
<text x="255.7" y="42.3">D2</text>
<text x="255.7" y="44.9">D3</text>
<text x="255.7" y="47.4">D4</text>
<text x="65.2" y="50">RA12</text>
<text x="65.2" y="52.5">RA13</text>
<text x="141.4" y="50">A3</text>
<text x="141.4" y="52.5">A4</text>
<text x="179.5" y="50">D3</text>
<text x="179.5" y="52.5">D4</text>
<text x="209.9" y="50">A5</text>
<text x="209.9" y="52.5">A6</text>
<text x="235.3" y="52.5" transform="rotate(-90 235.3 52.5)">AS6C4008</text>
<text x="255.7" y="50">D5</text>
<text x="255.7" y="52.5">D6</text>
<text x="65.2" y="55">RA14</text>
<text x="65.2" y="57.6">RA15</text>
<text x="141.4" y="55">A5</text>
<text x="141.4" y="57.6">A6</text>
<text x="179.5" y="55">D5</text>
<text x="179.5" y="57.6">D6</text>
<text x="209.9" y="55">A7</text>
<text x="209.9" y="57.6">A8</text>
<text x="255.7" y="55">D7</text>
<text x="65.2" y="60.1">RA16</text>
<text x="141.4" y="60.1">A7</text>
<text x="141.4" y="62.7">A8</text>
<text x="141.4" y="65.2">A9</text>
<text x="179.5" y="60.1">D7</text>
<text x="209.9" y="60.1">A9</text>
<text x="209.9" y="62.7">A10</text>
<text x="209.9" y="65.2">A11</text>
<text x="141.4" y="67.7">A10</text>
<text x="141.4" y="70.2">A11</text>
<text x="209.9" y="70.2">RA13</text>
<text x="209.9" y="67.7">RA12</text>
<text x="76" y="76.5">10K</text>
<text x="98.2" y="77.9" transform="rotate(-90 98.2 77.9)">+5V</text>
<text x="138.8" y="77.9">ROMA14</text>
<text x="141.4" y="75.3">RA13</text>
<text x="141.4" y="72.8">RA12</text>
<text x="209.9" y="72.8">RA14</text>
<text x="209.9" y="75.3">RA15</text>
<text x="209.9" y="77.9">RA16</text>
<text x="250.6" y="72.8" transform="rotate(-90 250.6 72.8)">+5V</text>
<text x="75.4" y="78.4">RN9</text>
<text x="80.4" y="82.9">GND</text>
<text x="138.8" y="82.9">ROMVPP</text>
<text x="197.2" y="80.4" transform="rotate(-90 197.2 80.4)">+5V</text>
<text x="235.3" y="80.4" transform="rotate(-90 235.3 80.4)">U$2</text>
<text x="104.6" y="86.5">R2</text>
<text x="138.8" y="88">WE512</text>
<text x="209.9" y="88">RAMCS</text>
<text x="104.6" y="91.3">10K</text>
<text x="154.1" y="95.6">28C512-256</text>
<text x="199.8" y="90.6">GND</text>
<text x="209.9" y="90.6">MEMRD</text>
<text x="209.9" y="93.1">MEMWR</text>
<text x="146.4" y="100.7">GND</text>
<text x="250.6" y="100.7">GND</text>
<text x="132.3" y="106.5" transform="rotate(-90 132.3 106.5)">WE512</text>
<text x="139.3" y="103.9" transform="rotate(-90 139.3 103.9)">JP29</text>
<text x="176.9" y="103.3">ROM</text>
<text x="199.8" y="103.3">RAM</text>
<text x="166.8" y="117.6">Connect SJ10 pins 1-2.</text>
<text x="217.6" y="118.5" transform="rotate(-90 217.6 118.5)">+5V</text>
<text x="220.1" y="118.5" transform="rotate(-90 220.1 118.5)">+5V</text>
<text x="225.2" y="118.5" transform="rotate(-90 225.2 118.5)">+5V</text>
<text x="227.7" y="118.5" transform="rotate(-90 227.7 118.5)">+5V</text>
<text x="232.8" y="118.5" transform="rotate(-90 232.8 118.5)">+5V</text>
<text x="235.3" y="118.5" transform="rotate(-90 235.3 118.5)">+5V</text>
<text x="240.4" y="118.5" transform="rotate(-90 240.4 118.5)">+5V</text>
<text x="243" y="118.5" transform="rotate(-90 243 118.5)">+5V</text>
<text x="248" y="118.5" transform="rotate(-90 248 118.5)">+5V</text>
<text x="250.6" y="118.5" transform="rotate(-90 250.6 118.5)">+5V</text>
<text x="255.7" y="118.5" transform="rotate(-90 255.7 118.5)">+5V</text>
<text x="258.2" y="118.5" transform="rotate(-90 258.2 118.5)">+5V</text>
<text x="166.8" y="122.9">Purpose of SJ1 was to emulate the</text>
<text x="166.8" y="125.6">first revision of the board, which only</text>
<text x="219.1" y="124.8" transform="rotate(-90 219.1 124.8)">U$20</text>
<text x="221.6" y="124.8" transform="rotate(-90 221.6 124.8)">U$22</text>
<text x="226.7" y="124.8" transform="rotate(-90 226.7 124.8)">U$23</text>
<text x="229.2" y="124.8" transform="rotate(-90 229.2 124.8)">U$24</text>
<text x="234.3" y="124.8" transform="rotate(-90 234.3 124.8)">U$25</text>
<text x="236.9" y="124.8" transform="rotate(-90 236.9 124.8)">U$26</text>
<text x="241.9" y="124.8" transform="rotate(-90 241.9 124.8)">U$27</text>
<text x="244.5" y="124.8" transform="rotate(-90 244.5 124.8)">U$28</text>
<text x="249.6" y="124.8" transform="rotate(-90 249.6 124.8)">U$29</text>
<text x="252.1" y="124.8" transform="rotate(-90 252.1 124.8)">U$30</text>
<text x="257.2" y="124.8" transform="rotate(-90 257.2 124.8)">U$31</text>
<text x="259.7" y="124.8" transform="rotate(-90 259.7 124.8)">U$32</text>
<text x="166.8" y="128.3">used one mapping IC. Second revision</text>
<text x="166.8" y="130.9">has two ICs, so SJ! 1-2 will connect</text>
<text x="128.7" y="135.6">IC24</text>
<text x="166.8" y="133.6">RA15 to the first mapper, and leave</text>
<text x="166.8" y="136.3">ROMCS on the second mapper.</text>
<text x="243" y="136.3" transform="rotate(-90 243 136.3)">+5V</text>
<text x="245.5" y="136.3" transform="rotate(-90 245.5 136.3)">+5V</text>
<text x="248" y="136.3" transform="rotate(-90 248 136.3)">+5V</text>
<text x="255.7" y="136.3" transform="rotate(-90 255.7 136.3)">+5V</text>
<text x="258.2" y="136.3" transform="rotate(-90 258.2 136.3)">+5V</text>
<text x="118.5" y="138.8">A0</text>
<text x="118.5" y="141.4">A1</text>
<text x="118.5" y="143.9">A2</text>
<text x="151.5" y="141.4">RA13</text>
<text x="151.5" y="143.9">RA14</text>
<text x="151.5" y="138.8">RA12</text>
<text x="244.5" y="142.6" transform="rotate(-90 244.5 142.6)">U$62</text>
<text x="247" y="142.6" transform="rotate(-90 247 142.6)">U$10</text>
<text x="249.6" y="142.6" transform="rotate(-90 249.6 142.6)">U$44</text>
<text x="257.2" y="142.6" transform="rotate(-90 257.2 142.6)">U$33</text>
<text x="259.7" y="142.6" transform="rotate(-90 259.7 142.6)">U$34</text>
<text x="118.5" y="146.4">A3</text>
<text x="94.4" y="154.1" transform="rotate(-90 94.4 154.1)">JP17</text>
<text x="118.5" y="151.5">A9</text>
<text x="118.5" y="154.1">A10</text>
<text x="217.6" y="154.1" transform="rotate(-90 217.6 154.1)">+5V</text>
<text x="221.1" y="153.4">C39</text>
<text x="225.2" y="154.1" transform="rotate(-90 225.2 154.1)">+5V</text>
<text x="228.7" y="153.4">C40</text>
<text x="232.8" y="154.1" transform="rotate(-90 232.8 154.1)">+5V</text>
<text x="236.3" y="153.4">C41</text>
<text x="85.5" y="159.1" transform="rotate(-90 85.5 159.1)">+5V</text>
<text x="88.1" y="161.7">START</text>
<text x="103.9" y="159.1" transform="rotate(-90 103.9 159.1)">M EN/DS</text>
<text x="110.9" y="161.7">OUTMMAP</text>
<text x="118.5" y="159.1">A13</text>
<text x="118.5" y="156.6">A12</text>
<text x="182" y="159.1">RA15</text>
<text x="221.1" y="158.2">10uF</text>
<text x="228.7" y="158.2">10uF</text>
<text x="236.3" y="158.2">10uF</text>
<text x="174" y="167.4" transform="rotate(-90 174 167.4)">SJ10</text>
<text x="217.6" y="164.2">GND</text>
<text x="225.2" y="164.2">GND</text>
<text x="232.8" y="164.2">GND</text>
<text x="128.7" y="169.3">74HCT670N</text>
<text x="128.7" y="171.2">IC5</text>
<text x="182" y="169.3">ROMCS</text>
<text x="83" y="179.5" transform="rotate(-90 83 179.5)">+5V</text>
<text x="95.7" y="179.5" transform="rotate(-90 95.7 179.5)">+5V</text>
<text x="118.5" y="174.4">A4</text>
<text x="118.5" y="176.9">A5</text>
<text x="118.5" y="179.5">A6</text>
<text x="151.5" y="174.4">RA16</text>
<text x="84.9" y="185.2">IC5P</text>
<text x="97.6" y="185.2">IC24P</text>
<text x="118.5" y="182">A7</text>
<text x="151.5" y="182">ROMCS</text>
<text x="173.1" y="185.3">10K</text>
<text x="173.1" y="180.5">R5</text>
<text x="118.5" y="187.1">A9</text>
<text x="118.5" y="189.6">A10</text>
<text x="83" y="197.2">GND</text>
<text x="95.7" y="197.2">GND</text>
<text x="110.9" y="197.2">OUTMMAP</text>
<text x="118.5" y="194.7">A13</text>
<text x="118.5" y="192.2">A12</text>
<text x="176.9" y="194.7">GND</text>
<text x="113.5" y="199.7">START</text>
<text x="128.7" y="204.8">74HCT670N</text>
</g>
<g font-size="2.1" fill="#808080">
<text x="115.6" y="20.4" transform="rotate(-90 115.6 20.4)">1</text>
<text x="118.2" y="20.4" transform="rotate(-90 118.2 20.4)">2</text>
<text x="120.7" y="20.4" transform="rotate(-90 120.7 20.4)">3</text>
<text x="123.2" y="20.4" transform="rotate(-90 123.2 20.4)">4</text>
<text x="125.8" y="20.4" transform="rotate(-90 125.8 20.4)">5</text>
<text x="151.3" y="26.7">32</text>
<text x="151.3" y="29.3">30</text>
<text x="156.4" y="27.9">VCC512</text>
<text x="151.3" y="34.3">24</text>
<text x="156.4" y="35.5">OE</text>
<text x="156.4" y="30.4">VCC256</text>
<text x="151.3" y="42">12</text>
<text x="151.3" y="36.9">22</text>
<text x="156.4" y="38">CE</text>
<text x="172.2" y="42">13</text>
<text x="220.5" y="36.9">12</text>
<text x="220.5" y="42">10</text>
<text x="220.6" y="39.4">11</text>
<text x="227.5" y="38">A0</text>
<text x="227.5" y="40.6">A1</text>
<text x="240.4" y="38">D0</text>
<text x="240.4" y="40.6">D1</text>
<text x="247.8" y="36.9">13</text>
<text x="247.8" y="39.4">14</text>
<text x="247.8" y="42">15</text>
<text x="151.3" y="47">10</text>
<text x="151.5" y="44.5">11</text>
<text x="156.4" y="43.1">A0</text>
<text x="156.4" y="45.6">A1</text>
<text x="166.8" y="43.1">D0</text>
<text x="166.8" y="45.6">D1</text>
<text x="172.2" y="44.5">14</text>
<text x="172.2" y="47">15</text>
<text x="221.7" y="44.5">9</text>
<text x="221.7" y="47">8</text>
<text x="227.5" y="43.1">A2</text>
<text x="227.5" y="45.6">A3</text>
<text x="240.4" y="43.1">D2</text>
<text x="240.4" y="45.6">D3</text>
<text x="247.8" y="44.5">17</text>
<text x="247.8" y="47">18</text>
<text x="152.5" y="49.6">9</text>
<text x="152.5" y="52.1">8</text>
<text x="156.4" y="48.2">A2</text>
<text x="156.4" y="50.7">A3</text>
<text x="156.4" y="53.3">A4</text>
<text x="166.8" y="48.2">D2</text>
<text x="166.8" y="50.7">D3</text>
<text x="166.8" y="53.3">D4</text>
<text x="172.2" y="49.6">17</text>
<text x="172.2" y="52.1">18</text>
<text x="221.7" y="49.6">7</text>
<text x="221.7" y="52.1">6</text>
<text x="227.5" y="48.2">A4</text>
<text x="227.5" y="50.7">A5</text>
<text x="227.5" y="53.3">A6</text>
<text x="240.4" y="48.2">D4</text>
<text x="240.4" y="50.7">D5</text>
<text x="240.4" y="53.3">D6</text>
<text x="247.8" y="49.6">19</text>
<text x="247.8" y="52.1">20</text>
<text x="152.5" y="54.7">7</text>
<text x="152.5" y="57.2">6</text>
<text x="152.5" y="59.7">5</text>
<text x="156.4" y="55.8">A5</text>
<text x="156.4" y="58.3">A6</text>
<text x="166.8" y="55.8">D5</text>
<text x="166.8" y="58.3">D6</text>
<text x="172.2" y="54.7">19</text>
<text x="172.2" y="57.2">20</text>
<text x="172.2" y="59.7">21</text>
<text x="220.5" y="57.2">27</text>
<text x="220.5" y="59.7">26</text>
<text x="221.7" y="54.7">5</text>
<text x="227.5" y="55.8">A7</text>
<text x="227.5" y="58.3">A8</text>
<text x="240.4" y="55.8">D7</text>
<text x="247.8" y="54.7">21</text>
<text x="72.4" y="64.8" transform="rotate(-90 72.4 64.8)">6</text>
<text x="75" y="64.8" transform="rotate(-90 75 64.8)">5</text>
<text x="77.5" y="64.8" transform="rotate(-90 77.5 64.8)">4</text>
<text x="80.1" y="64.8" transform="rotate(-90 80.1 64.8)">3</text>
<text x="82.6" y="64.8" transform="rotate(-90 82.6 64.8)">2</text>
<text x="151.3" y="62.3">27</text>
<text x="151.3" y="64.8">26</text>
<text x="156.4" y="60.9">A7</text>
<text x="156.4" y="63.4">A8</text>
<text x="156.4" y="66">A9</text>
<text x="166.8" y="60.9">D7</text>
<text x="220.5" y="62.3">23</text>
<text x="220.5" y="64.8">25</text>
<text x="227.5" y="60.9">A9</text>
<text x="227.5" y="63.4">A10</text>
<text x="227.5" y="66">A11</text>
<text x="151.3" y="67.4">23</text>
<text x="151.3" y="69.9">25</text>
<text x="156.4" y="68.5">A10</text>
<text x="156.4" y="71">A11</text>
<text x="220.5" y="69.9">28</text>
<text x="221.7" y="67.4">4</text>
<text x="227.5" y="68.5">A12</text>
<text x="227.5" y="71">A13</text>
<text x="82.6" y="76.9" transform="rotate(-90 82.6 76.9)">1</text>
<text x="151.3" y="77.5">29</text>
<text x="151.3" y="75">28</text>
<text x="152.5" y="72.4">4</text>
<text x="156.4" y="73.5">A12</text>
<text x="156.4" y="76.1">A13</text>
<text x="220.5" y="75">31</text>
<text x="221.7" y="72.4">3</text>
<text x="221.7" y="77.5">2</text>
<text x="227.5" y="73.5">A14</text>
<text x="227.5" y="76.1">A15</text>
<text x="238.7" y="73.5">VCC</text>
<text x="247.8" y="72.4">32</text>
<text x="152.5" y="82.6">3</text>
<text x="156.4" y="78.6">A14</text>
<text x="156.4" y="83.7">A15/VPP</text>
<text x="220.5" y="80.1">30</text>
<text x="221.7" y="82.6">1</text>
<text x="227.5" y="78.6">A16</text>
<text x="227.5" y="81.2">A17</text>
<text x="227.5" y="83.7">A18</text>
<text x="151.3" y="87.7">31</text>
<text x="152.5" y="85.1">2</text>
<text x="156.4" y="88.8">WE512</text>
<text x="156.4" y="86.2">A16/010</text>
<text x="220.5" y="87.7">22</text>
<text x="227.5" y="88.8">CE</text>
<text x="151.3" y="92.8">16</text>
<text x="156.4" y="93.9">GND</text>
<text x="220.5" y="90.2">24</text>
<text x="220.5" y="92.8">29</text>
<text x="227.5" y="91.3">OE</text>
<text x="227.5" y="93.9">WE</text>
<text x="238.4" y="93.9">GND</text>
<text x="247.8" y="92.8">16</text>
<text x="133.4" y="97.8" transform="rotate(-90 133.4 97.8)">2</text>
<text x="135.9" y="97.8" transform="rotate(-90 135.9 97.8)">1</text>
<text x="124" y="138.5">15</text>
<text x="125.1" y="141">1</text>
<text x="125.1" y="143.6">2</text>
<text x="131" y="142.1">D2</text>
<text x="131" y="139.6">D1</text>
<text x="138.7" y="142.1">Q2</text>
<text x="138.7" y="139.6">Q1</text>
<text x="146.2" y="143.6">7</text>
<text x="146.2" y="141">9</text>
<text x="146.2" y="138.5">10</text>
<text x="125.1" y="146">3</text>
<text x="131" y="144.7">D3</text>
<text x="131" y="147.2">D4</text>
<text x="138.7" y="147.2">Q4</text>
<text x="138.7" y="144.7">Q3</text>
<text x="146.2" y="146">6</text>
<text x="95.3" y="155.6" transform="rotate(-90 95.3 155.6)">1</text>
<text x="97.8" y="155.6" transform="rotate(-90 97.8 155.6)">2</text>
<text x="100.4" y="155.6" transform="rotate(-90 100.4 155.6)">3</text>
<text x="124" y="153.7">13</text>
<text x="124" y="151.1">14</text>
<text x="131" y="154.8">WB</text>
<text x="131" y="152.3">WA</text>
<text x="124" y="161.3">12</text>
<text x="125.1" y="158.7">4</text>
<text x="125.1" y="156.2">5</text>
<text x="131" y="159.9">RB</text>
<text x="131" y="157.4">RA</text>
<text x="167.8" y="158.7">3</text>
<text x="171.5" y="156.2" transform="rotate(-90 171.5 156.2)">2</text>
<text x="174.8" y="158.7">1</text>
<text x="124.1" y="163.8">11</text>
<text x="131" y="165">GR</text>
<text x="131" y="162.4">GW</text>
<text x="124" y="174">15</text>
<text x="146.2" y="174">10</text>
<text x="85.1" y="179.6" transform="rotate(-90 85.1 179.6)">16</text>
<text x="97.8" y="179.6" transform="rotate(-90 97.8 179.6)">16</text>
<text x="125.1" y="176.5">1</text>
<text x="125.1" y="179.1">2</text>
<text x="131" y="177.7">D2</text>
<text x="131" y="175.1">D1</text>
<text x="138.7" y="177.7">Q2</text>
<text x="138.7" y="175.1">Q1</text>
<text x="146.2" y="179.1">7</text>
<text x="146.2" y="176.5">9</text>
<text x="125.1" y="181.6">3</text>
<text x="131" y="180.2">D3</text>
<text x="131" y="182.8">D4</text>
<text x="138.7" y="182.8">Q4</text>
<text x="138.7" y="180.2">Q3</text>
<text x="146.2" y="181.6">6</text>
<text x="85.1" y="190.6" transform="rotate(-90 85.1 190.6)">8</text>
<text x="97.8" y="190.6" transform="rotate(-90 97.8 190.6)">8</text>
<text x="124" y="189.2">13</text>
<text x="124" y="186.7">14</text>
<text x="125.1" y="191.8">5</text>
<text x="131" y="190.4">WB</text>
<text x="131" y="187.8">WA</text>
<text x="124" y="196.8">12</text>
<text x="125.1" y="194.3">4</text>
<text x="131" y="195.5">RB</text>
<text x="131" y="192.9">RA</text>
<text x="131" y="198">GW</text>
<text x="124.1" y="199.4">11</text>
<text x="131" y="200.5">GR</text>
</g>
<g font-size="1.8" fill="#808080">
<text x="87.4" y="182" transform="rotate(-90 87.4 182)">VCC</text>
<text x="100.1" y="182" transform="rotate(-90 100.1 182)">VCC</text>
<text x="87.4" y="190.4" transform="rotate(-90 87.4 190.4)">GND</text>
<text x="100.1" y="190.4" transform="rotate(-90 100.1 190.4)">GND</text>
</g>
</svg>
